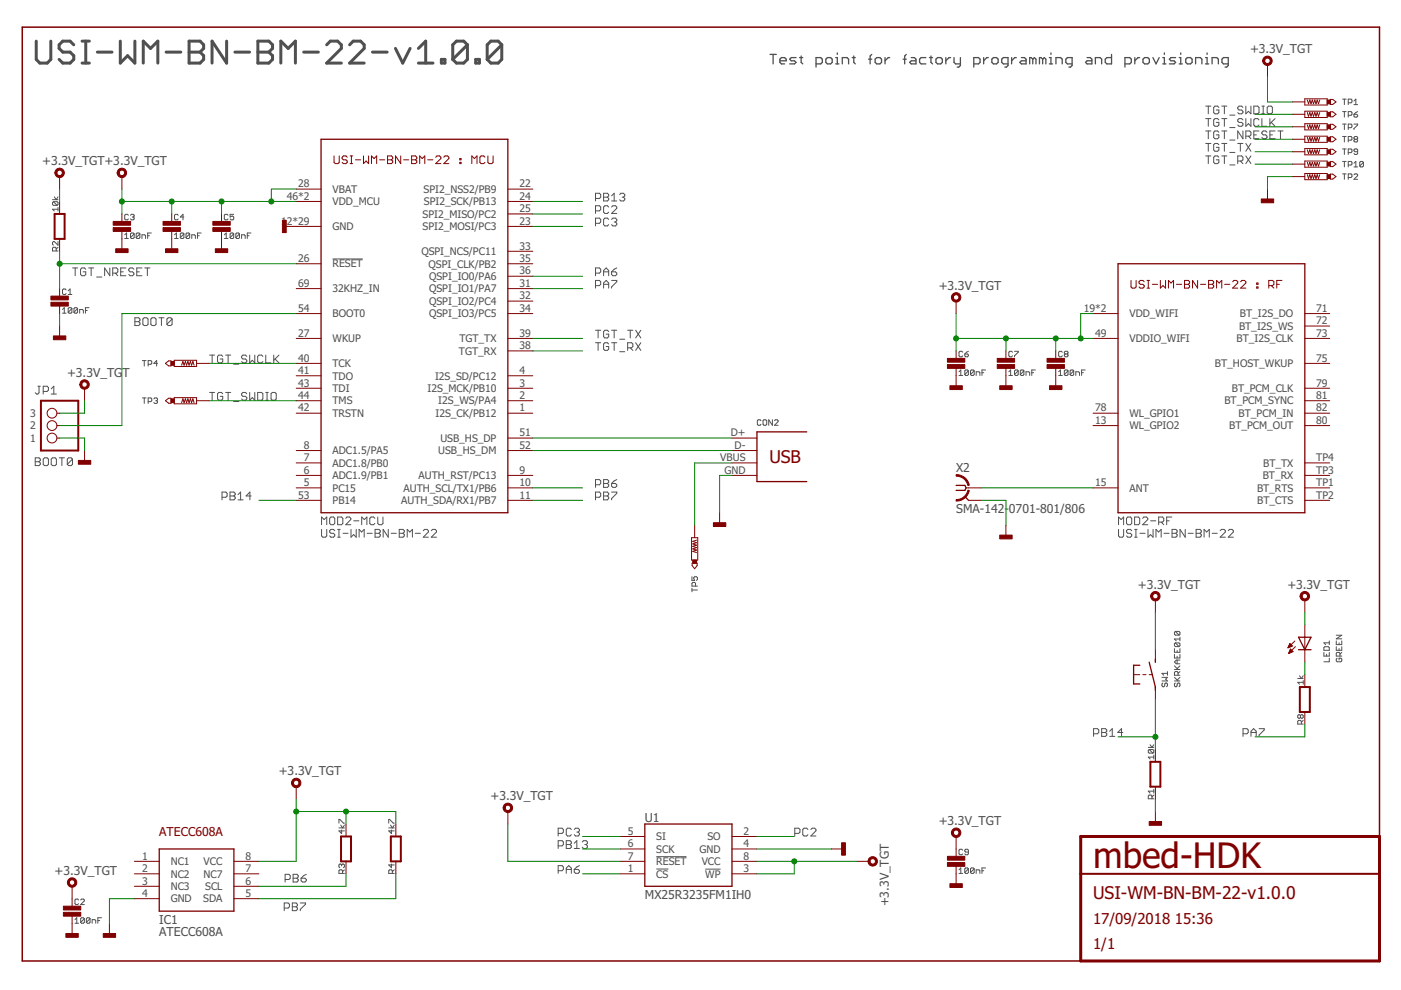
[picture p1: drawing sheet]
<svg xmlns="http://www.w3.org/2000/svg" width="297mm" height="210mm" viewBox="0 0 297 210" stroke-linecap="round" stroke-linejoin="round" font-family="sans-serif">
<g fill="none" stroke="#505050" stroke-width=".63">
<path d="M7.7 8.7v3.9l.7 .8h1.6l.8-.8v-3.9M15.6 9.5l-.7-.8h-1.6l-.8 .8v.8l.8 .7h1.6l.7 .8v.8l-.7 .8h-1.6l-.8-.8M17.4 13.4h1.5M17.4 8.7h1.5M18.2 8.7v4.7M20.6 11h3.1M25.5 8.7v4.7l1.6-1.6 1.5 1.6v-4.7M30.4 13.4v-4.7l1.5 1.6 1.6-1.6v4.7M35.2 11h3.1M40.1 8.7h2.3l.8 .8v.8l-.8 .7 .8 .8v.8l-.8 .8h-2.3zM40.1 11h2.3M48 8.7v4.7l-3-4.7v4.7"/>
<path d="M49.8 11h3.1M54.7 8.7h2.3l.8 .8v.8l-.8 .7 .8 .8v.8l-.8 .8h-2.3zM54.7 11h2.3M59.5 13.4v-4.7l1.6 1.6 1.5-1.6v4.7M64.4 11h3.1M69.3 9.5l.7-.8h1.6l.8 .8v.8l-3.1 3.1h3.1M74.1 9.5l.8-.8h1.6l.7 .8v.8l-3.1 3.1h3.1M79 11h3.1M83.8 10.3l1.6 3.1 1.6-3.1M88.7 13.4h3.1M88.7 10.3l1.6-1.6v4.7M93.6 12.6h.7v.8h-.7z"/>
<path d="M99.1 9.5v3.1l-.8 .8h-1.5l-.8-.8M99.1 9.5l-.8-.8h-1.5l-.8 .8v3.1M99.1 9.5l-3.1 3.1M100.9 12.6h.7v.8h-.7zM106.4 9.5v3.1l-.8 .8h-1.5l-.8-.8M106.4 9.5l-.8-.8h-1.5l-.8 .8v3.1M106.4 9.5l-3.1 3.1"/>
</g>
<g fill="none" stroke="#505050" stroke-width=".28">
<path d="M163.3 11.5h1.3M163.9 11.5v2M165.4 12.9h1.3v-.3l-.4-.4h-.6l-.3 .4v.6l.3 .3h.6M168.8 12.2h-1l-.4 .4 .4 .3h.6l.4 .3-.4 .3h-1M169.5 12.2h.7M169.9 11.9v1.3l.3 .3M173 13.5h1l.3-.3v-.6l-.3-.4h-1v2M175.1 12.6l.3-.4h.7l.3 .4v.6l-.3 .3h-.7l-.3-.3zM177.2 13.5h.7M177.2 12.2h.3v1.3M177.5 11.2v.3M178.6 13.5v-1.3h1l.3 .4v.9"/>
<path d="M180.7 12.2h.6M181 11.9v1.3l.3 .3M184.1 12.6h.7M184.8 11.5l-.3 .4v1.6M185.5 12.6l.4-.4h.7l.3 .4v.6l-.3 .3h-.7l-.4-.3zM187.6 12.2v1.3M188.6 12.2h-.3l-.7 .7M191.5 12.6h.7M192.2 11.5l-.4 .4v1.6M193.2 12.2h.7l.3 .4v.9h-1l-.3-.3 .3-.3h1M196.3 12.2h-1l-.3 .4v.6l.3 .3h1M197.1 12.2h.6"/>
<path d="M197.4 11.9v1.3l.3 .3M198.4 12.6l.4-.4h.7l.3 .4v.6l-.3 .3h-.7l-.4-.3zM200.5 12.2v1.3M201.5 12.2h-.3l-.7 .7M202.3 12.2v1l.3 .3h1M203.6 12.2v1.7l-.3 .3h-.4M206.5 13.5h1l.3-.3v-.6l-.3-.4h-1v2M208.6 12.2v1.3M209.5 12.2h-.3l-.6 .7M210.3 12.6l.3-.4h.7l.3 .4v.6l-.3 .3h-.7l-.3-.3zM213.7 13.5h-1l-.3-.3v-.6l.3-.4h1v1.7l-.3 .3h-.4M214.5 12.2v1.3"/>
<path d="M215.5 12.2h-.4l-.6 .7M216.6 12.2h.6l.4 .4v.9h-1l-.4-.3 .4-.3h1M219 12.6l-.4-.4h-.3v1.3M219 12.6v.9M219 12.6l.3-.4 .3 .4v.9M221.1 12.6l-.4-.4h-.3v1.3M221.1 12.6v.9M221.1 12.6l.3-.4 .3 .4v.9M222.5 13.5h.7M222.5 12.2h.3v1.3M222.8 11.2v.3M223.9 13.5v-1.3h1l.3 .4v.9"/>
<path d="M227.3 13.5h-1l-.3-.3v-.6l.3-.4h1v1.7l-.3 .3h-.4M230.5 12.2h.7l.3 .4v.9h-1l-.4-.3 .4-.3h1M232.2 13.5v-1.3h1.1l.3 .4v.9M235.7 11.5v2h-1l-.4-.3v-.6l.4-.4h1M238.5 13.5h1l.4-.3v-.6l-.4-.4h-1v2M240.6 12.2v1.3M241.6 12.2h-.3l-.7 .7M242.3 12.6l.4-.4h.7l.3 .4v.6l-.3 .3h-.7l-.4-.3zM244.4 12.2l.7 1.3 .7-1.3M246.5 13.5h.7M246.5 12.2h.4v1.3M246.9 11.2v.3"/>
<path d="M249.3 12.2h-1l-.4 .4 .4 .3h.6l.4 .3-.4 .3h-1M250 13.5h.7M250 12.2h.3v1.3M250.3 11.2v.3M251.4 12.6l.3-.4h.7l.4 .4v.6l-.4 .3h-.7l-.3-.3zM253.5 13.5v-1.3h1l.3 .4v.9M255.6 13.5h.7M255.6 12.2h.3v1.3M255.9 11.2v.3M257 13.5v-1.3h1l.3 .4v.9M260.4 13.5h-1l-.3-.3v-.6l.3-.4h1v1.7l-.3 .3h-.4"/>
</g>
<g fill="none" stroke="#505050" stroke-width=".21">
<path d="M255.6 27.8h1.1M255.6 22.5h1.1M255.6 25.1h1.1M255.6 30.4h1.1M255.6 33.1h1.1M256.2 22.5v1.6M256.2 25.1v1.7M256.2 27.8v1.6M256.2 30.4v1.7M256.2 33.1v1.6M258.4 28l-.3-.2h-.5l-.3 .2v1.1l.3 .3h.5l.3-.3v-.5h-.5M258.4 22.8l-.3-.3h-.5l-.3 .3v1.1l.3 .2h.5l.3-.2v-.6h-.5"/>
<path d="M258.4 25.4l-.3-.3h-.5l-.3 .3v1.1l.3 .3h.5l.3-.3v-.5h-.5M258.4 30.7l-.3-.3h-.5l-.3 .3v1.1l.3 .3h.5l.3-.3v-.6h-.5M258.4 33.3l-.3-.2h-.5l-.3 .2v1.1l.3 .3h.5l.3-.3v-.5h-.5M259 27.8h1.1M259 22.5h1.1M259 25.1h1.1M259 30.4h1.1M259 33.1h1.1M259.6 22.5v1.6M259.6 25.1v1.7M259.6 27.8v1.6M259.6 30.4v1.7"/>
<path d="M259.6 33.1v1.6M260.7 35h1.1M260.7 29.7h1.1M260.7 24.4h1.1M260.7 27.1h1.1M260.7 32.3h1.1M262.4 34.1h.8l.3-.2v-.6l-.3-.2h-.8v1.6M262.4 30.4h1.1M263 30.4v1.7M263 34.1l.5 .6M263.5 22.8l-.3-.3h-.5l-.3 .3v.3l.3 .2h.5l.3 .3v.3l-.3 .2h-.5l-.3-.2M263.5 25.4l-.3-.3h-.5l-.3 .3v.3l.3 .3h.5l.3 .2v.3l-.3 .3h-.5l-.3-.3"/>
<path d="M263.5 27.8v1.6l-1.1-1.6v1.6M264.1 28.9h.9l.2-.3v-.6l-.2-.2h-.9v1.6M264.1 22.5v1.6l.6-.5 .5 .5v-1.6M264.1 25.1v1.7l.6-.6 .5 .6v-1.7M264.1 30.4l1.1 1.7M264.1 33.1l1.1 1.6M264.7 28.9l.5 .5M265.2 30.4l-1.1 1.7M265.2 33.1l-1.1 1.6M265.8 28.6h.6M265.8 22.5h.9l.2 .3v1.1l-.2 .2h-.9zM266.9 27.8h-1.1v1.6h1.1"/>
<path d="M266.9 25.4l-.2-.3h-.6l-.3 .3v1.1l.3 .3h.6l.2-.3M267.5 25.1v1.7h1.1M267.5 22.5h.6M267.5 24.1h.6M267.8 22.5v1.6M268.6 28l-.2-.2h-.6l-.3 .2v.3l.3 .3h.6l.2 .3v.2l-.2 .3h-.6l-.3-.3M268.9 22.5h.6l.3 .3v1.1l-.3 .2h-.6l-.2-.2v-1.1zM269.2 28.6h.6M269.2 25.1v1.7M269.5 26l.8 .8M270.3 27.8h-1.1v1.6h1.1M270.3 25.1l-1.1 1.1"/>
<path d="M270.9 27.8h1.1M271.5 27.8v1.6M284.6 21h.8M284.6 36.9h.8M284.6 23.7h.8M284.6 26.3h.8M284.6 28.9h.8M284.6 31.6h.8M284.6 34.2h.8M285 21v1.2M285 23.7v1.1M285 26.3v1.2"/>
<path d="M285 28.9v1.2M285 31.6v1.1M285 34.2v1.2M285 36.9v1.1M285.9 21.8h.5l.2-.2v-.4l-.2-.2h-.5v1.2M285.9 24.4h.5l.2-.2v-.3l-.2-.2h-.5v1.1M285.9 27.1h.5l.2-.2v-.4l-.2-.2h-.5v1.2M285.9 29.7h.5l.2-.2v-.4l-.2-.2h-.5v1.2M285.9 32.4h.5l.2-.2v-.4l-.2-.2h-.5v1.1M285.9 35h.5l.2-.2v-.4l-.2-.2h-.5v1.2M285.9 37.6h.5l.2-.2v-.3l-.2-.2h-.5v1.1M287.1 21.4l.4-.4v1.2"/>
<path d="M287.1 34.6l.4-.4v1.2M287.1 22.2h.7M287.1 37.1l.2-.2h.4l.1 .2v.2l-.7 .7h.7M287.1 24.2h.6l.1 .4-.1 .2h-.4l-.2-.2zM287.1 26.3h.7v.2l-.7 .8v.2M287.1 35.4h.7M287.3 29.5l-.2-.2 .2-.4h.4l.1 .2-.1 .4M287.3 29.5l-.2 .2 .2 .4h.4l.1-.2-.1-.4M287.3 29.5h.4M287.8 32.2h-.5l-.2-.2 .2-.4h.4l.1 .2v.8l-.1 .1h-.4l-.2-.1M287.8 23.7l-.7 .5M289.1 34.4v.8l-.2 .2h-.4l-.2-.2"/>
<path d="M289.1 34.4l-.2-.2h-.4l-.2 .2v.8M289.1 34.4l-.8 .8M11.1 42.3h1.2M11.3 42.8h.8l.2 .2v.3l-.2 .2M11.3 42.8l-.2 .2v.3l.2 .2h.8M11.3 42.8l.8 .7M11.5 41.7l.4 .6 .4-.6M11.9 53.2v-.6l-.2-.2h-.4l-.2 .2v.6h1.2M12.3 44.4h-1.2l.4 .3M12.3 44v.7M12.3 51.2v.8l-.8-.8-.4 .2v.4l.2 .2M12.3 52.4l-.4 .4"/>
<path d="M15.4 56.8h1.1M15.9 56.8v1.7M18.2 57.1l-.3-.3h-.5l-.3 .3v1.1l.3 .3h.5l.3-.3v-.6h-.6M18.8 56.8h1.1M19.3 56.8v1.7M20.5 58.7h1.1M23.3 56.8v1.7l-1.1-1.7v1.7M23.9 57.9h.8l.3-.3v-.5l-.3-.3h-.8v1.7M24.4 57.9l.6 .6M25.6 57.6h.5M26.4 50.6h.8M26.4 49.8l.4-.4v1.2"/>
<path d="M26.7 56.8h-1.1v1.7h1.1M27.2 45.6l-.2-.2h-.4l-.2 .2v.8l.2 .2h.4l.2-.2M27.7 45.6l.2-.2h.3l.2 .2-.2 .4M28 46h.2M28.2 46l.2 .2-.2 .4h-.3l-.2-.2M28.4 57.1l-.3-.3h-.5l-.3 .3v.3l.3 .2h.5l.3 .3v.3l-.3 .3h-.5l-.3-.3M28.4 49.6v.8l-.2 .2h-.3l-.2-.2M28.4 49.6l-.2-.2h-.3l-.2 .2v.8M28.4 49.6l-.7 .8M29 57.6h.5M29.7 49.6v.8l-.2 .2h-.4l-.2-.2M29.7 49.6l-.2-.2h-.4l-.2 .2v.8"/>
<path d="M29.7 49.6l-.8 .8M30.1 50.6v-.8h.6l.2 .2v.6M30.1 56.8h-1.1v1.7h1.1M30.7 56.8h1.1M31.2 56.8v1.7M31.3 50h.4M32.1 49.4h-.8v1.2M37 50.6h.8M37 49.8l.4-.4v1.2M37.8 45.6l-.2-.2h-.4l-.2 .2v.8l.2 .2h.4l.2-.2M39 49.6v.8l-.2 .2h-.4l-.2-.2M39 49.6l-.2-.2h-.4l-.2 .2v.8"/>
<path d="M39 49.6l-.8 .8M39 46h-.8l.6-.6v1.2M40.2 49.6v.8l-.2 .2h-.4l-.2-.2M40.2 49.6l-.2-.2h-.4l-.2 .2v.8M40.2 49.6l-.8 .8M40.7 50.6v-.8h.5l.2 .2v.6M41.9 50h.3M42.7 49.4h-.8v1.2M47.6 49.8l.4-.4v1.2M47.6 50.6h.7M48.3 45.6l-.1-.2h-.4l-.2 .2v.8l.2 .2h.4l.1-.2M49.6 49.6v.8l-.2 .2h-.4l-.2-.2"/>
<path d="M49.6 45.4h-.8v.6l.4-.2 .4 .2v.4l-.2 .2h-.4l-.2-.2M49.6 49.6l-.2-.2h-.4l-.2 .2v.8M49.6 49.6l-.8 .8M50.8 49.6v.8l-.2 .2h-.4l-.2-.2M50.8 49.6l-.2-.2h-.4l-.2 .2v.8M50.8 49.6l-.8 .8M51.2 50.6v-.8h.6l.2 .2v.6M52.4 50h.4M53.2 49.4h-.8v1.2M70.5 54.9h6.4M126.3 57.9h.8l.3-.3v-.5l-.3-.3h-.8v1.7M126.3 42.1h.8l.3-.3v-.5l-.3-.3h-.8v1.6"/>
<path d="M126.3 44.7h.8l.3-.3v-.5l-.3-.3h-.8v1.7M126.3 47.3h.8l.3-.2v-.6l-.3-.3h-.8v1.7M128 57.6h1.1M128 41h.8l.3 .3v.2l-.3 .3 .3 .3v.3l-.3 .2h-.8zM128 58.5v-1.1l.5-.6 .6 .6v1.1M128 41.8h.8M129.1 43.9l-.3-.3h-.6l-.2 .3v1.1l.2 .3h.6l.3-.3M129.1 46.5l-.3-.3h-.6l-.2 .3v1.1l.2 .3h.6l.3-.3M129.7 57.6h.8l.3 .3v.3l-.3 .3h-.6l-.2-.3zM129.7 46.5l.2-.3h.6l.3 .3v.3l-.3 .3M129.7 43.9l.2-.3h.6l.3 .3v.3l-1.1 1.1h1.1M129.7 59.5h1.1v.2l-1.1 1.1v.3"/>
<path d="M129.7 42.6h1.1M129.7 41.5l.5-.5v1.6M130.2 47.1h.3M130.5 47.1l.3 .2v.3l-.3 .3h-.6l-.2-.3M130.8 56.8l-.6 .3-.5 .5M131.4 41.3l.2-.3h.6l.3 .3v.2l-.3 .3M131.9 41.8h.3M132.2 41.8l.3 .3v.3l-.3 .2h-.6l-.2-.2M13.3 65.6l.3-.4v1.2M13.3 66.4h.7M14 61.5l-.2-.2h-.4l-.1 .2v.8l.1 .1h.4l.2-.1M14.5 62.4h.7"/>
<path d="M14.5 61.7l.4-.4v1.1M15.2 65.4v.8l-.2 .2h-.4l-.1-.2M15.2 65.4l-.2-.2h-.4l-.1 .2v.8M15.2 65.4l-.7 .8M16.4 65.4v.8l-.1 .2h-.4l-.2-.2M16.4 65.4l-.1-.2h-.4l-.2 .2v.8M16.4 65.4l-.7 .8M16.9 66.4v-.8h.6l.2 .2v.6M18.1 65.8h.4M18.9 65.2h-.8v1.2M28.6 67.4h.8l.3 .2v.3l-.3 .3 .3 .3v.2l-.3 .3h-.8zM28.6 68.2h.8"/>
<path d="M30.2 76.5h.8M30.3 67.6l.3-.2h.5l.3 .2v1.1l-.3 .3h-.5l-.3-.3zM30.6 76.5v1.1M31.4 77.2h.6l.2-.2v-.4l-.2-.1h-.6v1.1M32 67.6l.3-.2h.5l.3 .2v1.1l-.3 .3h-.5l-.3-.3zM33.4 77h-.8l.6-.5v1.1M33.7 67.4h1.1M34.2 67.4v1.6M36.5 67.6l-.3-.2h-.5l-.3 .2v1.1M36.5 67.6v1.1l-.3 .3h-.5l-.3-.3M36.5 67.6l-1.1 1.1M44.4 75.3h1.1"/>
<path d="M45 75.3v1.6M47.2 75.6l-.3-.3h-.5l-.3 .3v1.1l.3 .2h.5l.3-.2v-.6h-.5M47.8 75.3h1.1M48.4 75.3v1.6M49.5 77.2h1.1M52.3 75.6l-.3-.3h-.5l-.3 .3v.2l.3 .3h.5l.3 .3v.3l-.3 .2h-.5l-.3-.2M52.9 75.3v1.6l.6-.5 .5 .5v-1.6M55.7 75.6l-.2-.3h-.6l-.3 .3v1.1l.3 .2h.6l.2-.2M56.3 75.3v1.6h1.1M58 75.3v1.6M58.3 76.1l.8 .8M59.1 75.3l-1.1 1.1"/>
<path d="M126.3 60.6h.8l.3-.3v-.6l-.3-.2h-.8v1.6M126.3 70h1.1M126.3 72.7h1.1M126.8 70v1.6M126.8 72.7v1.6M128 61.1v-1.1l.5-.5 .6 .5v1.1M128 60.3h1.1M129.1 70.3l-.3-.3h-.6l-.2 .3v1.1l.2 .2h.6l.3-.2v-.6h-.6M129.1 72.9l-.3-.2h-.6l-.2 .2v1.1l.2 .3h.6l.3-.3v-.5h-.6M129.7 70h1.1M129.7 72.7h1.1M130.2 70v1.6"/>
<path d="M130.2 72.7v1.6M131.4 71.9h1.1M131.4 74.6h1.1M133.1 70h1.1M133.1 73.7h.8l.3-.2v-.6l-.3-.2h-.8v1.6M133.6 70v1.6M133.6 73.7l.6 .6M134.8 70l1.1 1.6M134.8 72.7l1.1 1.6M135.9 70l-1.1 1.6M135.9 72.7l-1.1 1.6M203.3 78.8l.4-.4v1.2"/>
<path d="M203.3 79.6h.8M204.1 74.7l-.2-.2h-.4l-.2 .2v.7l.2 .2h.4l.2-.2M204.6 75.1h.5l.2 .3-.2 .2h-.4l-.1-.2zM205.3 78.6l-.2-.2h-.4l-.1 .2v.8M205.3 78.6v.8l-.2 .2h-.4l-.1-.2M205.3 78.6l-.7 .8M205.3 74.5l-.7 .6M206.5 78.6l-.2-.2h-.3l-.2 .2v.8M206.5 78.6v.8l-.2 .2h-.3l-.2-.2M206.5 78.6l-.7 .8M207 79.6v-.8h.6l.2 .2v.6M208.2 79h.4"/>
<path d="M209 78.4h-.8v1.2M213.9 79.6h.8M213.9 78.8l.4-.4v1.2M214.7 74.7l-.2-.2h-.4l-.2 .2v.7l.2 .2h.4l.2-.2M215.1 74.5h.8v.2l-.8 .7v.2M215.9 78.6v.8l-.2 .2h-.4l-.2-.2M215.9 78.6l-.2-.2h-.4l-.2 .2v.8M215.9 78.6l-.8 .8M217.1 78.6v.8l-.2 .2h-.4l-.2-.2M217.1 78.6l-.2-.2h-.4l-.2 .2v.8M217.1 78.6l-.8 .8M217.5 79.6v-.8h.6l.2 .2v.6"/>
<path d="M218.8 79h.3M219.5 78.4h-.7v1.2M224.5 78.8l.3-.4v1.2M224.5 79.6h.7M225.2 74.7l-.2-.2h-.4l-.1 .2v.7l.1 .2h.4l.2-.2M225.8 75.1l-.1-.2 .1-.4h.5l.1 .2-.1 .4M225.8 75.1l-.1 .1 .1 .4h.5l.1-.2-.1-.3M225.8 75.1h.5M226.4 78.6v.8l-.1 .2h-.5l-.1-.2M226.4 78.6l-.1-.2h-.5l-.1 .2v.8M226.4 78.6l-.7 .8M227.6 78.6v.8l-.1 .2h-.4l-.2-.2"/>
<path d="M227.6 78.6l-.1-.2h-.4l-.2 .2v.8M227.6 78.6l-.7 .8M228.1 79.6v-.8h.6l.2 .2v.6M229.3 79h.4M230.1 78.4h-.8v1.2M7.5 97.1h.8l.3 .2v.3l-.3 .3 .3 .3v.2l-.3 .3h-.8zM7.5 97.9h.8M8 81.9h.6M8.3 81.9v1.4l-.3 .2h-.3l-.2-.2M9.2 83h.8l.3-.3v-.5l-.3-.3h-.8v1.6M9.4 97.1h.6l.3 .2v1.1l-.3 .3h-.6l-.2-.3v-1.1zM10.9 83.5h1.1"/>
<path d="M10.9 82.4l.5-.5v1.6M11.1 97.1h.6l.3 .2v1.1l-.3 .3h-.6l-.2-.3v-1.1zM12.6 97.1h1.1M13.1 97.1v1.6M15.4 97.3l-.3-.2h-.6l-.2 .2v1.1M15.4 97.3v1.1l-.3 .3h-.6l-.2-.3M15.4 97.3l-1.1 1.1M30.2 84.4h.8M30.6 84.4v1.1M31.4 85.2h.6l.2-.2v-.4l-.2-.2h-.6v1.1M32.6 84.6l.2-.2h.4l.2 .2-.2 .4M33 85h.2"/>
<path d="M33.2 85l.2 .2-.2 .3h-.4l-.2-.2M44.4 83.2h1.1M45 83.2v1.7M47.2 83.5l-.3-.3h-.5l-.3 .3v1.1l.3 .3h.5l.3-.3v-.6h-.5M47.8 83.2h1.1M48.4 83.2v1.7M49.5 85.1h1.1M52.3 83.5l-.3-.3h-.5l-.3 .3v.3l.3 .2h.5l.3 .3v.3l-.3 .3h-.5l-.3-.3M52.9 83.2v1.7l.6-.6 .5 .6v-1.7M54.6 83.2h.9l.2 .3v1.1l-.2 .3h-.9zM56.3 83.2h.6M56.3 84.9h.6"/>
<path d="M56.6 83.2v1.7M57.7 83.2h.6l.3 .3v1.1l-.3 .3h-.6l-.2-.3v-1.1zM161.3 89.2l-.2-.2h-.3l-.2 .2v.8l.2 .2h.3l.2-.2M162 89h.3l.3 .2v.8l-.3 .2h-.3l-.2-.2v-.8zM163.8 89v1.2l-.8-1.2v1.2M164.2 89.2l.2-.2h.4l.2 .2v.2l-.8 .8h.8M47.1 105.4h.8l.3-.2v-.6l-.3-.3h-.8v1.7M48.8 104.3h.8l.3 .3v.3l-.3 .3 .3 .2v.3l-.3 .3h-.8zM48.8 105.2h.8M50.5 106h1.1M50.5 104.9l.5-.6v1.7M53.3 105.2h-1.1l.8-.9v1.7"/>
<path d="M68.2 111.3v-1.7l.5 .6 .6-.6v1.7M68.2 112.2v1.4l.3 .3h.5l.3-.3v-1.4M70.2 109.6h.5l.3 .3v1.1l-.3 .3h-.5l-.3-.3v-1.1zM71 112.5l-.3-.3h-.5l-.3 .3v.3l.3 .3h.5l.3 .2v.3l-.3 .3h-.5l-.3-.3M71.6 113.9h.5M71.6 112.2h.5M71.6 109.6h.8l.3 .3v1.1l-.3 .3h-.8zM71.9 112.2v1.7M72.7 113.1h1.1M73.3 109.9l.3-.3h.5l.3 .3v.3l-1.1 1.1h1.1M74.4 112.2v1.7l.6-.6 .5 .6v-1.7M75 110.4h1.1"/>
<path d="M76.1 113.9v-1.7l.6 .6 .5-.6v1.7M76.7 111.3v-1.7l.5 .6 .6-.6v1.7M77.8 113.1h1.1M79.5 109.9l-.3-.3h-.5l-.3 .3v1.1l.3 .3h.5l.3-.3M79.5 112.2h.8l.3 .3v.3l-.3 .3 .3 .2v.3l-.3 .3h-.8zM79.5 113.1h.8M80.1 109.6v1.4l.3 .3h.5l.3-.3v-1.4M82.3 112.2v1.7l-1.1-1.7v1.7M82.9 113.1h1.1M84.6 112.2h.8l.3 .3v.3l-.3 .3 .3 .2v.3l-.3 .3h-.8zM84.6 113.1h.8M86.3 113.9v-1.7l.6 .6 .5-.6v1.7"/>
<path d="M88 113.1h1.1M89.7 112.5l.3-.3h.6l.2 .3v.3l-1.1 1.1h1.1M91.4 112.5l.3-.3h.6l.2 .3v.3l-1.1 1.1h1.1M126.3 102.8h.8l.3-.3v-.5l-.3-.3h-.8v1.6M126.3 105.4h.8l.3-.2v-.6l-.3-.3h-.8v1.7M128 104.3h.8l.3 .3v.3l-.3 .3 .3 .2v.3l-.3 .3h-.8zM128 101.7h.8l.3 .3v.2l-.3 .3 .3 .3v.3l-.3 .2h-.8zM128 102.5h.8M128 105.2h.8M129.7 102.5h.8l.3 .3v.3l-.3 .2h-.6l-.2-.2zM129.7 104.3h1.1v.3l-1.1 1.1v.3M130.8 101.7l-.6 .3-.5 .5"/>
<path d="M237.2 112.2v1.4l.2 .3h.6l.2-.3v-1.4M237.2 111.3v-1.7l.5 .6 .5-.6v1.7M239.1 109.6h.6l.2 .3v1.1l-.2 .3h-.6l-.3-.3v-1.1zM239.9 112.5l-.2-.3h-.6l-.3 .3v.3l.3 .3h.6l.2 .2v.3l-.2 .3h-.6l-.3-.3M240.6 113.9h.5M240.6 112.2h.5M240.6 109.6h.8l.2 .3v1.1l-.2 .3h-.8zM240.8 112.2v1.7M241.7 113.1h1.1M242.3 109.9l.2-.3h.6l.3 .3v.3l-1.1 1.1h1.1M243.4 112.2v1.7l.5-.6 .6 .6v-1.7M243.9 110.4h1.1"/>
<path d="M245.1 113.9v-1.7l.5 .6 .6-.6v1.7M245.7 110.7h.8l.2-.3v-.5l-.2-.3h-.8v1.7M246.2 110.7l.5 .6M246.8 113.1h1.1M247.4 110.4h.5M248.5 109.6h-1.1v1.7M248.5 112.2h.8l.3 .3v.3l-.3 .3 .3 .2v.3l-.3 .3h-.8zM248.5 113.1h.8M251.3 112.2v1.7l-1.1-1.7v1.7M251.9 113.1h1.1M253.6 112.2h.8l.3 .3v.3l-.3 .3 .3 .2v.3l-.3 .3h-.8zM253.6 113.1h.8"/>
<path d="M255.3 113.9v-1.7l.5 .6 .6-.6v1.7M257 113.1h1.1M258.7 112.5l.3-.3h.5l.3 .3v.3l-1.1 1.1h1.1M260.4 112.5l.3-.3h.5l.3 .3v.3l-1.1 1.1h1.1M146.7 125.1h1.2M146.7 122.3v.8h.6l-.2-.4 .2-.4h.4l.2 .2v.4l-.2 .2M146.7 124.7v.8M147.5 124.3v-.6l-.2-.2h-.4l-.2 .2v.6h1.2M249 137.5v.8h1.2v-.8M249 138.7v.8h1.2v-.8M249.2 133.9h.8l.2 .2v.4l-.2 .2M249.2 136.3h.8l.2 .2v.4l-.2 .2"/>
<path d="M249.2 133.9l-.2 .2v.4l.2 .2h.8M249.2 136.3l-.2 .2v.4l.2 .2h.8M249.2 136.3l.8 .8M249.2 133.9l.8 .8M249.6 137.9v.4M249.6 139.1v.4M249.6 140v.7M250.2 135.1v.8M250.2 140h-.8l-.4 .4 .4 .3h.8M250.2 135.5h-1.2l.4 .4M280.7 138.3v.8h1.1v-.8M280.7 137.3l.2-.2h.7l.2 .2v.6h-1.1z"/>
<path d="M281.3 138.7v.4M281.8 139.6v.7h-1.1M281.8 135.9v.8M281.8 136.3h-1.1l.4 .4M283.3 135.9v.8h1.2v-.8M283.3 137.1v.8h1.2v-.8M283.3 134.7h1.2l-1.2 .7h1.2M283.5 139.6l-.2 .1v.4l.2 .2h.8l.2-.2v-.4l-.2-.1h-.4v.3M283.9 136.3v.4M283.9 137.5v.4M284.1 139.1v-.6l-.2-.2h-.4l-.2 .2v.6h1.2M284.5 138.3l-.4 .4"/>
<path d="M231.9 155.6h.8l.3-.3v-.5l-.3-.3h-.8v1.6M233.6 154.5h.8l.3 .3v.2l-.3 .3 .3 .3v.3l-.3 .2h-.8zM233.6 155.3h.8M235.3 155l.5-.5v1.6M235.3 156.1h1.1M238.1 155.3h-1.1l.8-.8v1.6M243.5 158.5h1.1M243.6 158.9h.8l.2 .2v.4l-.2 .2M243.6 158.9l-.1 .2v.4l.1 .2h.8M243.6 158.9l.8 .8M243.8 157.9l.4 .6 .4-.6M246.4 143.6h1.1l-.4 .4 .4 .4h-1.1"/>
<path d="M246.5 144.8l-.1 .2v.4l.1 .2 .5-.2v-.4l.1-.2 .4 .2v.4l-.2 .2M247.5 142.4v.8M247.5 142.8h-1.1l.3 .4M249 144.4h1.2M249 143.6l.8 .8M249 141.9h1.2M249 141.2l.8 .7M249.2 144.8l-.2 .2v.4l.2 .2 .4-.2v-.4l.2-.2 .4 .2v.4l-.2 .2M249.8 143.2v-.6l-.2-.2h-.4l-.2 .2v.6h1.2M250.2 143.6l-.6 .6M250.2 142.4l-.4 .4M250.2 141.2l-.6 .6"/>
<path d="M263.5 155.6h.9l.2-.3v-.5l-.2-.3h-.9v1.6M265.2 156.1v-1.1l.6-.5 .5 .5v1.1M265.2 155.3h1.1M267 154.5h1v.3l-1 1.1v.2M275.1 143.8h1.2M275.5 143.3l.4 .5 .4-.5M275.7 151.7l.2-.2 .4 .2v.4l-.2 .2-.4-.2M275.7 151.7l-.2-.2-.4 .2v.4l.2 .2 .4-.2M275.7 151.7v.4M275.9 153.5v-.6l-.2-.2h-.4l-.2 .2v.6h1.2M276.3 144.7h-1.2l.4 .4M276.3 144.3v.8"/>
<path d="M276.3 152.7l-.4 .4M71.9 174.5v-.8h.2l.7 .8h.2M71.9 175.5h1.1M72.2 174.9l.4 .6 .4-.6M72.4 176v.7l-.5-.5h1.1M82.4 175.5h1.2M82.4 174.5v-.8h.2l.8 .8h.2M82.8 174.9l.4 .6 .4-.6M83 176v.7l-.6-.5h1.2M118.3 176.7h.9l.2-.3v-.5l-.2-.3h-.9v1.6M118.3 179.3h.9l.2-.2v-.6l-.2-.3h-.9v1.7M120.1 178.2h.8l.2 .3v.3l-.2 .3 .2 .2v.3l-.2 .3h-.8z"/>
<path d="M120.1 179.1h.8M121.1 175.9l-.2-.3h-.6l-.2 .3v1.1l.2 .2h.6l.2-.2M121.8 175.9l.2-.3h.6l.3 .3v.2l-.3 .3M121.8 179.9h1.1M121.8 178.8l.5-.6v1.7M122.3 176.4h.3M122.6 176.4l.3 .3v.3l-.3 .2h-.6l-.2-.2M123.4 178.5l.3-.3h.6l.2 .3v.3l-.2 .3M124 179.1h.3M124.3 179.1l.2 .2v.3l-.2 .3h-.6l-.3-.3M168.5 176.7h.8l.3-.3v-.5l-.3-.3h-.8v1.6M171.3 175.9l-.3-.3h-.5l-.3 .3v1.1l.3 .2h.5l.3-.2"/>
<path d="M171.9 175.9l.3-.3h.5l.3 .3v.2l-1.1 1.1h1.1M244.2 169.4v-.6l-.2-.2h-.4l-.1 .2v.6h1.1M244.6 160.5h-1.1l.3 .4M244.6 160.1v.8M244.6 167.4v.7M244.6 168.6l-.4 .4M244.6 167.7h-1.1l.3 .4M15.9 195l.4-.4v1.1M15.9 195.7h.8M16.7 190.8l-.2-.2h-.4l-.2 .2v.8l.2 .2h.4l.2-.2M17.1 190.8l.2-.2h.4l.2 .2v.2l-.8 .8h.8M17.9 194.8v.8l-.2 .1h-.4l-.2-.1"/>
<path d="M17.9 194.8l-.2-.2h-.4l-.2 .2v.8M17.9 194.8l-.8 .8M19.1 194.8v.8l-.2 .1h-.4l-.2-.1M19.1 194.8l-.2-.2h-.4l-.2 .2v.8M19.1 194.8l-.8 .8M19.5 195.7v-.7h.6l.2 .2v.5M20.7 195.2h.4M21.5 194.6h-.8v1.1M60.3 192.5h.8l.3-.2v-.6l-.3-.2h-.8v1.6M60.5 186.5h.8l.2-.3v-.5l-.2-.3h-.8v1.6M62 191.5h.8l.3 .2v.3l-.3 .3 .3 .2v.3l-.3 .3h-.8zM62 192.3h.8"/>
<path d="M62.1 185.4h.9l.2 .3v.2l-.2 .3 .2 .3v.2l-.2 .3h-.9zM62.1 186.2h.9M63.7 191.5h1.1v.2l-1.1 1.1v.3M63.8 186.2h.9l.2 .3v.2l-.2 .3h-.6l-.3-.3zM64.9 185.4l-.5 .3-.6 .5M72.4 183.4l-.2-.2-.3 .2v.4l.2 .2M72.4 183.4v.2M72.4 183.4l.2-.2 .4 .2v.4l-.2 .2M72.6 185.2v-.6l-.2-.2h-.3l-.2 .2v.6h1.1M73 184.4l-.4 .4M83 183.2v.8l-.6-.6h1.2M83.2 185.2v-.6l-.2-.2h-.4l-.2 .2v.6h1.2"/>
<path d="M83.6 184.4l-.4 .4M118.3 184.6h.9l.2-.3v-.5l-.2-.3h-.9v1.7M120.1 185.2v-1.1l.5-.6 .5 .6v1.1M120.1 184.3h1M121.8 184.3h.8l.3 .3v.3l-.3 .3h-.6l-.2-.3zM122.9 183.5l-1.1 .8M139.1 181.6h6.4M139.1 184.3h2.6M149.5 184.3h3.3M203.3 184.4l.4-.4v1.2M203.3 185.2h.8M204.1 180.3l-.2-.2h-.4l-.2 .2v.7l.2 .2h.4l.2-.2"/>
<path d="M205.3 184.2v.8l-.2 .2h-.4l-.1-.2M205.3 180.7h-.6l-.1-.2 .1-.4h.4l.2 .2v.7l-.2 .2h-.4l-.1-.2M205.3 184.2l-.2-.2h-.4l-.1 .2v.8M205.3 184.2l-.7 .8M206.5 184.2v.8l-.2 .2h-.3l-.2-.2M206.5 184.2l-.2-.2h-.3l-.2 .2v.8M206.5 184.2l-.7 .8M207 185.2v-.8h.6l.2 .2v.6M208.2 184.6h.4M209 184h-.8v1.2"/>
</g>
<path d="M292.5 177.4v-171.6h-287.8v198h224.4" fill="none" stroke="#800000" stroke-width=".32"/>
<path d="M229.1 177.4h63.4v26.4h-63.4z" fill="none" stroke="#800000" stroke-width=".63"/>
<path d="M11.6 45.4h2.1v5.3h-2.1zM8.7 85h7.9v10.5h-7.9zM275.6 145.7h2.1v5.3h-2.1zM72.3 177.4h2.1v5.2h-2.1zM82.9 177.4h2.1v5.2h-2.1zM243.9 161.5h2.1v5.3h-2.1zM229.1 185.3h63.4" fill="none" stroke="#800000" stroke-width=".42"/>
<g fill="none" stroke="#800000" stroke-width=".21">
<path d="M268.7 13.7v2.6M12.6 37.4v2.7M25.8 37.4v2.7M70.8 33.1v1.3l.3 .3h.5l.3-.3v-1.3M73.6 33.3l-.3-.2h-.5l-.3 .2v.3l.3 .3h.5l.3 .2v.3l-.3 .3h-.5l-.3-.3M74.2 34.7h.6M74.2 33.1h.6M74.5 33.1v1.6M75.4 33.9h1.1M77.1 33.1v1.6l.5-.6 .5 .6v-1.6M78.8 34.7v-1.6l.5 .5 .6-.5v1.6M80.5 33.9h1.1"/>
<path d="M82.2 33.1h.8l.3 .2v.3l-.3 .3 .3 .2v.3l-.3 .3h-.8zM82.2 33.9h.8M85 33.1v1.6l-1.1-1.6v1.6M85.6 33.9h1.1M87.3 33.1h.8l.3 .2v.3l-.3 .3 .3 .2v.3l-.3 .3h-.8zM87.3 33.9h.8M89 34.7v-1.6l.5 .5 .6-.5v1.6M90.7 33.9h1.1M92.4 33.3l.2-.2h.6l.3 .2v.3l-1.1 1.1h1.1M94.1 33.3l.3-.2h.5l.3 .2v.3l-1.1 1.1h1.1M97.5 34.4h.2v.3h-.2zM97.5 33.6h.2v.3h-.2z"/>
<path d="M100 34.7v-1.6l.6 .5 .5-.5v1.6M102.8 33.3l-.2-.2h-.6l-.3 .2v1.1l.3 .3h.6l.2-.3M103.4 33.1v1.3l.3 .3h.6l.2-.3v-1.3M274 21.6h2.6M274 37.4h2.6M274 24.2h2.6M274 26.9h2.6M274 29.5h2.6M274 32.2h2.6M274 34.8h2.6M276.6 21h4.8v1.3h-4.8zM276.6 23.6h4.8v1.3h-4.8z"/>
<path d="M276.6 26.2h4.8v1.3h-4.8zM276.6 28.9h4.8v1.3h-4.8zM276.6 31.5h4.8v1.3h-4.8zM276.6 34.1h4.8v1.4h-4.8zM276.6 36.8h4.8v1.3h-4.8zM277.2 21.2l.2 .8 .3-.8 .3 .8 .2-.8 .3 .8 .3-.8 .2 .8 .3-.8 .2 .8 .3-.8M277.2 37l.2 .8 .3-.8 .3 .8 .2-.8 .3 .8 .3-.8 .2 .8 .3-.8 .2 .8 .3-.8M277.2 23.9l.2 .7 .3-.7 .3 .7 .2-.7 .3 .7 .3-.7 .2 .7 .3-.7 .2 .7 .3-.7M277.2 26.5l.2 .8 .3-.8 .3 .8 .2-.8 .3 .8 .3-.8 .2 .8 .3-.8 .2 .8 .3-.8M277.2 29.1l.2 .8 .3-.8 .3 .8 .2-.8 .3 .8 .3-.8 .2 .8 .3-.8 .2 .8 .3-.8M277.2 31.8l.2 .8 .3-.8 .3 .8 .2-.8 .3 .8 .3-.8 .2 .8 .3-.8 .2 .8 .3-.8M277.2 34.4l.2 .8 .3-.8 .3 .8 .2-.8 .3 .8 .3-.8 .2 .8 .3-.8 .2 .8 .3-.8"/>
<path d="M282 21.1h.6l.7 .5-.7 .5h-.6zM282 23.7h.6l.7 .5-.7 .6h-.6zM282 26.4h.6l.7 .5-.7 .5h-.6zM282 29h.6l.7 .5-.7 .6h-.6zM282 31.6h.6l.7 .6-.7 .5h-.6zM282 34.3h.6l.7 .5-.7 .5h-.6zM282 36.9h.6l.7 .5-.7 .6h-.6zM12.6 42.7v2.7M12.6 50.7v2.6M25.8 45.4v1.5M25.8 49.1v4.2M36.4 45.4v1.5"/>
<path d="M36.4 49.1v4.2M47 45.4v1.5M47 49.1v4.2M60.2 48h7.9M62.8 40.1h5.3M62.8 42.7h5.3M62.8 55.9h5.3M107.7 40.1h5.3M107.7 42.7h5.3M107.7 45.4h5.3M107.7 48h5.3M107.7 55.9h5.3"/>
<path d="M107.7 53.3h5.3M107.7 58.6h5.3M239.8 59.5v1.3l.3 .3h.5l.3-.3v-1.3M242.6 59.7l-.3-.2h-.5l-.3 .2v.3l.3 .3h.5l.3 .3v.2l-.3 .3h-.5l-.3-.3M243.2 59.5h.5M243.5 59.5v1.6M246 59.5v1.6l.6-.5 .5 .5v-1.6M251.1 59.5h.8l.3 .2v.3l-.3 .3 .3 .3v.2l-.3 .3h-.8zM253.9 59.5v1.6l-1.1-1.6v1.6M256.2 59.5h.8l.3 .2v.3l-.3 .3 .3 .3v.2l-.3 .3h-.8zM261.3 59.7l.3-.2h.6l.2 .2v.3l-1.1 1.1h1.1M263 59.7l.3-.2h.6l.2 .2v.3l-1.1 1.1h1.1"/>
<path d="M268.7 40.1v2.6M271.8 59.5h-1.1v1.6M12.6 61.2v1.6M12.6 64.9v1.6M12.6 69.1v2.7M35.1 77l.7-.5h.5v1.1h-.5zM36.9 76.4h4.8v1.3h-4.8zM38.5 77.4l.3-.8 .2 .8 .3-.8 .3 .8 .2-.8 .3 .8 .3-.8 .2 .8 .3-.8 .2 .8M41.7 77h2.6M62.8 77h5.3M62.8 79.7h5.3M62.8 71.8h5.3"/>
<path d="M62.8 61.2h5.3M62.8 66.5h5.3M107.7 79.7h5.3M107.7 71.8h5.3M107.7 61.2h5.3M107.7 63.8h5.3M107.7 74.4h5.3M107.7 66.5h5.3M202.7 63.8v2.7M202.7 74.4v1.6M202.7 78.1v4.2M213.3 74.4v1.6"/>
<path d="M213.3 78.1v4.2M223.8 74.4v1.6M223.8 78.1v4.2M231.8 71.8h5.2M231.8 66.5h5.2M243.2 61.1h.5M244.3 60.3h1.1M247.7 61.1v-1.6l.6 .5 .5-.5v1.6M249.4 60.3h1.1M251.1 60.3h.8M254.5 60.3h1.1M256.2 60.3h.8"/>
<path d="M257.9 61.1v-1.6l.6 .5 .5-.5v1.6M259.6 60.3h1.1M266.4 60.8h.3v.3h-.3zM266.4 60h.3v.3h-.3zM269 60.6h.8l.3-.3v-.6l-.3-.2h-.8v1.6M269.5 60.6l.6 .5M270.7 60.3h.6M276.6 77h5.3M276.6 71.8h5.3M276.6 66.5h5.3M276.6 69.1h5.3M12.1 92.9h.5"/>
<path d="M12.1 90.2h.5M12.1 87.6h.5M17.9 82.3v2.7M17.9 95.5v2.6M35.1 85l.7-.6h.5v1.1h-.5zM36.9 84.3h4.8v1.3h-4.8zM38.5 85.4l.3-.8 .2 .8 .3-.8 .3 .8 .2-.8 .3 .8 .3-.8 .2 .8 .3-.8 .2 .8M41.7 85h2.6M62.8 85h5.3M62.8 87.6h5.3M62.8 82.3h5.3M62.8 95.5h5.3"/>
<path d="M62.8 98.1h5.3M107.7 85h5.3M107.7 92.9h5.3M107.7 87.6h5.3M107.7 82.3h5.3M107.7 95.5h5.3M155.2 92.9h5.3M155.2 95.5h5.3M155.2 98.1h5.3M231.8 90.2h5.2M231.8 87.6h5.2M276.6 85h5.3"/>
<path d="M276.6 90.2h5.3M276.6 87.6h5.3M276.6 82.3h5.3M276.6 98.1h5.3M62.8 100.8h5.3M62.8 103.4h5.3M62.8 106.1h5.3M107.7 100.8h5.3M107.7 103.4h5.3M107.7 106.1h5.3M146.6 114h1.3v4.7h-1.3zM146.7 119.4h1.1v.5l-.5 .7-.6-.7z"/>
<path d="M147.3 111.4v2.6M147.7 114.5l-.8 .3 .8 .3-.8 .2 .8 .3-.8 .2 .8 .3-.8 .3 .8 .2-.8 .3 .8 .3M152.6 108.7v2.7M155.2 100.8h5.3M204.8 103.4h3.2M205.4 106.1h2.6M213.3 111.4v2.6M231.8 103.4h5.2M276.6 100.8h5.3M276.6 103.4h5.3M276.6 106.1h5.3M245 127.2v2.6"/>
<path d="M245 137.8v2.6M273.1 137.3h.2M273.2 137.1h.4M273.2 137h.7M273.2 138.5h.1M273.3 138.4h.2M273.3 136.9h.6M273.3 138.3h.5M273.3 136.8h.5M273.4 136.6h.3M273.4 138.2h.7M273.4 138h.6"/>
<path d="M273.5 136.5h.1M273.5 136.4l.5 .6-.9 .4zM273.5 137.9h.4M273.5 137.8h.2M273.6 137.6h.1M274.1 138.2l-.5-.6-.4 1M274.1 138.2l-.9 .4M274.5 135.9l-1.4 1.5M274.7 137.1l-1.5 1.5M276.6 127.2v2.6M276.6 132.5v7.9M240.3 143h1.4"/>
<path d="M242.3 143h.7M243.6 143h.7M245 145.7v2.6M245 158.9v2.6M276.6 143v2.7M276.6 151v2.6M62.8 166.8v2.6M73.4 174.7v2.7M83.9 174.7v2.7M107.7 172.1v2.6M131.4 177.4h5.3M155.2 177.4h5.3"/>
<path d="M202.7 177.4v4.2M245 166.8v2.6M245 172.1v2.6M15.3 187.9v4.2M15.3 194.2v4.3M23.2 195.8v2.7M28.5 182.6h5.3M28.5 190.5h5.3M28.5 187.9h5.3M28.5 185.3h5.3M49.6 182.6h5.3M49.6 190.5h5.3"/>
<path d="M49.6 187.9h5.3M49.6 185.3h5.3M73.4 182.6v2.7M83.9 182.6v2.7M131.4 182.6h5.3M131.4 185.3h5.3M131.4 180h5.3M155.2 182.6h5.3M155.2 185.3h5.3M155.2 180h5.3M176.3 180h2.7M181.6 182.6h2.6"/>
<path d="M202.7 183.7v4.2"/>
<circle cx="11" cy="90.2" r="1.04"/>
<circle cx="11" cy="87.6" r="1.04"/>
<circle cx="11" cy="92.9" r="1.04"/>
</g>
<path d="M68.1 29.5h39.6v79.2h-39.6zM237 55.9h39.6v52.8h-39.6zM171 91.6h-10.5v10.5h10.5M202.7 102.9h1.9l.2 .5-.2 .6h-1.9M204.6 105.3l.8 .8M245 139.7v.7M275.3 135.1h2.7l-1.4 2.7zM275.3 137.8h2.7M241.7 141.1h-1.4v3.9h1.4M243.6 140.4l1.4 5.3v.6M136.7 174.7h18.5v13.2h-18.5zM33.8 180h15.8v13.2h-15.8z" fill="none" stroke="#800000" stroke-width=".28"/>
<g fill="#800000" stroke="#800000" stroke-width=".21">
<path d="M21.9 197.9h2.6v.8h-2.6z"/>
<path d="M13.4 192.1h3.7v.8h-3.7z"/>
<path d="M13.4 193.4h3.7v.8h-3.7z"/>
<path d="M14 197.9h2.6v.8h-2.6z"/>
<path d="M178.4 178.7h.8v2.6h-.8z"/>
<path d="M200.9 181.6h3.7v.8h-3.7z"/>
<path d="M200.9 182.9h3.7v.8h-3.7z"/>
<path d="M201.4 187.4h2.6v.8h-2.6z"/>
<path d="M10.8 62.8h3.7v.8h-3.7z"/>
<path d="M10.8 64.1h3.7v.8h-3.7z"/>
<path d="M11.3 71.2h2.6v.8h-2.6z"/>
<path d="M36.3 84.6h.6v.8h-.6z"/>
<path d="M36.3 76.6h.6v.8h-.6z"/>
<path d="M16.6 97.6h2.6v.8h-2.6z"/>
<path d="M45.1 46.9h3.7v.9h-3.7z"/>
<path d="M45.1 48.3h3.7v.8h-3.7z"/>
<path d="M34.6 46.9h3.6v.9h-3.6z"/>
<path d="M34.6 48.3h3.6v.8h-3.6z"/>
<path d="M35.1 52.7h2.6v.9h-2.6z"/>
<path d="M45.7 52.7h2.6v.9h-2.6z"/>
<path d="M24 46.9h3.7v.9h-3.7z"/>
<path d="M24 48.3h3.7v.8h-3.7z"/>
<path d="M24.5 52.7h2.7v.9h-2.7z"/>
<path d="M222 76h3.7v.8h-3.7z"/>
<path d="M222 77.3h3.7v.8h-3.7z"/>
<path d="M211.4 76h3.7v.8h-3.7z"/>
<path d="M211.4 77.3h3.7v.8h-3.7z"/>
<path d="M200.9 76h3.7v.8h-3.7z"/>
<path d="M200.9 77.3h3.7v.8h-3.7z"/>
<path d="M201.4 81.8h2.6v.8h-2.6z"/>
<path d="M212 81.8h2.6v.8h-2.6z"/>
<path d="M222.5 81.8h2.6v.8h-2.6z"/>
<path d="M151.3 110.8h2.6v.8h-2.6z"/>
<path d="M146.9 118.7h.8v.7h-.8z"/>
<path d="M59.9 46.7h.8v2.6h-.8z"/>
<path d="M212 113.5h2.6v.8h-2.6z"/>
<path d="M267.4 42.2h2.6v.8h-2.6z"/>
<path d="M281.4 21.2h.7v.8h-.7z"/>
<path d="M281.4 37h.7v.8h-.7z"/>
<path d="M281.4 23.8h.7v.8h-.7z"/>
<path d="M281.4 26.5h.7v.8h-.7z"/>
<path d="M281.4 29.1h.7v.8h-.7z"/>
<path d="M281.4 31.8h.7v.8h-.7z"/>
<path d="M281.4 34.4h.7v.8h-.7z"/>
<path d="M243.6 174.2h2.7v.8h-2.7z"/>
</g>
<g fill="#800000" stroke="#800000" stroke-width=".21">
<path d="M62.2 165.2a1 1 0 0 1 1.5 .4 1 1 0 0 1-.7 1.4 1 1 0 0 1-1.2-1h.4a.58 .58 0 0 1 .9-.5 .58 .58 0 0 1 .1 1 .58 .58 0 0 1-.9-.3l-.1-.2h-.4z" fill-rule="evenodd"/>
<path d="M14.5 186.5a1 1 0 0 1 1.6 0 1 1 0 0 1-.5 1.6 1 1 0 0 1-1.3-1h.4a.58 .58 0 0 1 .8-.6 .58 .58 0 0 1 .2 1 .58 .58 0 0 1-1-.2v-.2h-.4z" fill-rule="evenodd"/>
<path d="M184.2 182a1.01 1.01 0 0 1 1.6 0 1.01 1.01 0 0 1-.5 1.6 1.01 1.01 0 0 1-1.3-1h.4a.58 .58 0 0 1 .8-.5 .58 .58 0 0 1 .2 .9 .58 .58 0 0 1-.9-.2l-.1-.2h-.4z" fill-rule="evenodd"/>
<path d="M106.9 170.7a1 1 0 0 1 1.6 0 1 1 0 0 1-.5 1.5 1 1 0 0 1-1.3-.9h.4a.58 .58 0 0 1 .8-.5 .58 .58 0 0 1 .1 .9 .58 .58 0 0 1-.9-.3v-.1h-.4z" fill-rule="evenodd"/>
<path d="M201.9 176a1 1 0 0 1 1.6 0 1 1 0 0 1-.5 1.5 1 1 0 0 1-1.3-.9h.4a.59 .59 0 0 1 .9-.5 .59 .59 0 0 1 .1 .9 .59 .59 0 0 1-.9-.3l-.1-.1h-.4z" fill-rule="evenodd"/>
<path d="M12 35.8a1 1 0 0 1 1.5 .4 1 1 0 0 1-.6 1.4 1 1 0 0 1-1.3-.9h.5a.58 .58 0 0 1 .8-.5 .58 .58 0 0 1 .1 .9 .58 .58 0 0 1-.9-.3v-.1h-.5z" fill-rule="evenodd"/>
<path d="M17.1 80.9a1.01 1.01 0 0 1 1.6 0 1.01 1.01 0 0 1-.5 1.6 1.01 1.01 0 0 1-1.3-1h.4a.58 .58 0 0 1 .8-.6 .58 .58 0 0 1 .2 1 .58 .58 0 0 1-.9-.2l-.1-.2h-.4z" fill-rule="evenodd"/>
<path d="M25 36.1a1.01 1.01 0 0 1 1.6 0 1.01 1.01 0 0 1-.5 1.5 1.01 1.01 0 0 1-1.3-.9h.5a.58 .58 0 0 1 .7-.6 .58 .58 0 0 1 .3 .9 .58 .58 0 0 1-1-.2v-.1h-.5z" fill-rule="evenodd"/>
<path d="M202.1 62.2a1 1 0 0 1 1.5 .4 1 1 0 0 1-.7 1.4 1 1 0 0 1-1.2-.9h.4a.59 .59 0 0 1 .9-.6 .59 .59 0 0 1 .1 1 .59 .59 0 0 1-.9-.3l-.1-.1h-.4l.1-.4z" fill-rule="evenodd"/>
<path d="M202.7 100.6a2.71 2.71 0 0 1 2.8 2.3h-.3a2.47 2.47 0 0 0-2.5-1.9z" fill-rule="evenodd"/>
<path d="M202.7 105.9a2.51 2.51 0 0 0 2.5-2l.3 .1a2.76 2.76 0 0 1-2.8 2.2z" fill-rule="evenodd"/>
<path d="M267.9 12.3a1.01 1.01 0 0 1 1.6 0 1.01 1.01 0 0 1-.5 1.5 1.01 1.01 0 0 1-1.3-.9h.4a.59 .59 0 0 1 .9-.5 .59 .59 0 0 1 .1 1 .59 .59 0 0 1-.9-.3l-.1-.2h-.4z" fill-rule="evenodd"/>
<path d="M275.8 125.8a1.01 1.01 0 0 1 1.7 0 1.01 1.01 0 0 1-.5 1.6 1.01 1.01 0 0 1-1.4-1h.5a.58 .58 0 0 1 .7-.6 .58 .58 0 0 1 .3 .9 .58 .58 0 0 1-1-.1v-.2h-.5z" fill-rule="evenodd"/>
<path d="M244.2 125.8a1 1 0 0 1 1.6 0 1 1 0 0 1-.5 1.6 1 1 0 0 1-1.3-1h.4a.58 .58 0 0 1 .8-.5 .58 .58 0 0 1 .1 1 .58 .58 0 0 1-.9-.3v-.2h-.4z" fill-rule="evenodd"/>
</g>
<g fill="none" stroke="#008000" stroke-width=".21">
<path d="M268.7 16.3v5.3h5.3M266.1 29.5h7.9M266.1 24.2h7.9M266.1 26.9h7.9M266.1 32.2h7.9M266.1 34.8h7.9M274 37.4h-5.3v2.7M12.6 40.1v2.6M12.6 53.3v7.9M12.6 55.9h50.2M25.8 42.7h37M25.8 40.1v5.3"/>
<path d="M36.4 42.7v2.7M47 42.7v2.7M62.8 40.1h-5.3v2.6M113 42.7h10.5M113 48h10.5M113 45.4h10.5M113 58.6h10.5M12.6 66.5v2.6M44.3 77h18.5M62.8 66.5h-37v23.7h-13.2M113 71.8h10.5M113 74.4h10.5"/>
<path d="M113 61.2h10.5M202.7 71.8h29.1M202.7 66.5v7.9M213.3 71.8v2.6M223.8 71.8v2.6M231.8 66.5h-2.7v5.3M12.6 92.9h5.3v2.6M17.9 85v2.6h-5.3M44.3 85h18.5M113 92.9h42.2M113 95.5h42.2M155.2 98.1h-7.9v13.3"/>
<path d="M54.9 106.1h7.9M113 106.1h10.5M113 103.4h10.5M155.2 100.8h-2.6v7.9M208 106.1h5.3v5.3M208 103.4h23.8M245 129.8v8M276.6 129.8v2.7M237 156.2h8M245 148.3v10.6M276.6 140.4v2.6M276.6 153.6v2.6h-10.5"/>
<path d="M62.8 169.4v13.2h-7.9M62.8 172.1h21.1v2.6M73.4 172.1v2.6M107.7 174.7v7.9h23.7M123.5 177.4h7.9M160.5 177.4h7.9M245 169.4v2.7M28.5 190.5h-5.3v5.3M73.4 185.3v2.6h-18.5M83.9 185.3v5.2h-29M123.5 180h7.9M123.5 185.3h7.9"/>
<path d="M160.5 180h15.8M160.5 182.6h21.1M168.4 182.6v2.7h-7.9"/>
</g>
<g fill="#008000" stroke="#008000" stroke-width=".21">
<circle cx="62.8" cy="172.1" r=".53"/>
<circle cx="73.4" cy="172.1" r=".53"/>
<circle cx="168.4" cy="182.6" r=".53"/>
<circle cx="47" cy="42.7" r=".53"/>
<circle cx="36.4" cy="42.7" r=".53"/>
<circle cx="57.5" cy="42.7" r=".53"/>
<circle cx="25.8" cy="42.7" r=".53"/>
<circle cx="229.1" cy="71.8" r=".53"/>
<circle cx="213.3" cy="71.8" r=".53"/>
<circle cx="223.8" cy="71.8" r=".53"/>
<circle cx="202.7" cy="71.8" r=".53"/>
<circle cx="12.6" cy="55.9" r=".53"/>
<circle cx="245" cy="156.2" r=".53"/>
</g>
<text font-size="7.5" fill="#800000" x="231.8" y="184">mbed-HDK</text>
<g font-size="3.7" fill="#800000">
<text x="163.1" y="98.2">USB</text>
<text x="231.8" y="190.6">USI-WM-BN-BM-22-v1.0.0</text>
</g>
<g font-size="3.2" fill="#800000">
<text x="231.8" y="195.8">17/09/2018</text>
<text x="249.1" y="195.8">15:36</text>
<text x="231.8" y="201.1">1/1</text>
</g>
<g font-size="2.6" fill="#505050">
<text x="265" y="11.3">+3.3V_TGT</text>
<text x="8.9" y="35.1">+3.3V_TGT+3.3V_TGT</text>
<text x="199" y="61.5">+3.3V_TGT</text>
<text x="14.2" y="79.9">+3.3V_TG</text>
<text x="26" y="79.9">T</text>
<text x="202.7" y="100">X2</text>
<text x="202.7" y="108.7">SMA-142-</text>
<text x="213.9" y="108.7">0701-801/806</text>
<text x="241.3" y="124.8">+3.3V_TGT</text>
<text x="272.9" y="124.8">+3.3V_TGT</text>
<text x="59.1" y="164.4">+3.3V_TGT</text>
<text x="104" y="169.7">+3.3V_TGT</text>
<text x="136.7" y="174.2">U1</text>
<text x="199" y="175">+3.3V_TGT</text>
<text x="11.6" y="185.5">+3.3V_TGT</text>
<text x="136.7" y="190.6">MX25R3235FM1IH0</text>
<text x="33.8" y="195.8">IC1</text>
<text x="188.5" y="192.2" transform="rotate(-90 188.5 192.2)">+3.3V_TGT</text>
<text x="33.8" y="198.5">ATECC608A</text>
</g>
<text font-size="2.6" fill="#800000" x="33.8" y="177.4">ATECC608A</text>
<g font-size="2.2" fill="#505050">
<text x="63.2" y="39.7">28</text>
<text x="70.5" y="40.9">VBAT</text>
<text x="89.8" y="40.9">SPI2_NSS2/PB9</text>
<text x="110.1" y="39.7">22</text>
<text x="59.6" y="47.6">1</text>
<text x="60.8" y="42.4">46*2</text>
<text x="60.8" y="47.6">2*29</text>
<text x="70.5" y="43.5">VDD_MCU</text>
<text x="89.6" y="46.2">SPI2_MISO/PC2</text>
<text x="89.9" y="43.5">SPI2_SCK/PB13</text>
<text x="110.1" y="42.4">24</text>
<text x="110.1" y="45">25</text>
<text x="110.1" y="47.6">23</text>
<text x="70.5" y="48.8">GND</text>
<text x="89.6" y="48.8">SPI2_MOSI/PC3</text>
<text x="110.1" y="52.9">33</text>
<text x="63.2" y="55.6">26</text>
<text x="70.5" y="56.7">RESET</text>
<text x="89.3" y="54.1">QSPI_NCS/PC11</text>
<text x="90.9" y="56.7">QSPI_CLK/PB2</text>
<text x="91" y="59.4">QSPI_IO0/PA6</text>
<text x="110.1" y="55.6">35</text>
<text x="110.1" y="58.2">36</text>
<text x="63.2" y="60.8">69</text>
<text x="70.5" y="62">32KHZ_IN</text>
<text x="91" y="62">QSPI_IO1/PA7</text>
<text x="91" y="64.6">QSPI_IO2/PC4</text>
<text x="110.1" y="60.8">31</text>
<text x="110.1" y="63.5">32</text>
<text x="63.2" y="71.4">27</text>
<text x="63.2" y="66.1">54</text>
<text x="70.5" y="67.3">BOOT0</text>
<text x="91" y="67.3">QSPI_IO3/PC5</text>
<text x="110.1" y="71.4">39</text>
<text x="110.1" y="66.1">34</text>
<text x="229.8" y="66.1">19*2</text>
<text x="232.2" y="71.4">49</text>
<text x="239.5" y="67.3">VDD_WIFI</text>
<text x="262.7" y="69.9">BT_I2S_WS</text>
<text x="262.9" y="67.3">BT_I2S_DO</text>
<text x="279.1" y="66.1">71</text>
<text x="279.1" y="68.8">72</text>
<text x="279.1" y="71.4">73</text>
<text x="63.2" y="76.7">40</text>
<text x="70.5" y="72.6">WKUP</text>
<text x="70.5" y="77.8">TCK</text>
<text x="97.3" y="75.2">TGT_RX</text>
<text x="97.4" y="72.6">TGT_TX</text>
<text x="110.1" y="74">38</text>
<text x="239.5" y="72.6">VDDIO_WIFI</text>
<text x="257.6" y="77.8">BT_HOST_WKUP</text>
<text x="262.2" y="72.6">BT_I2S_CLK</text>
<text x="279.1" y="76.7">75</text>
<text x="63.2" y="79.3">41</text>
<text x="63.2" y="82">43</text>
<text x="70.5" y="80.5">TDO</text>
<text x="70.5" y="83.1">TDI</text>
<text x="90.6" y="83.1">I2S_MCK/PB10</text>
<text x="92.2" y="80.5">I2S_SD/PC12</text>
<text x="110.1" y="82">3</text>
<text x="110.1" y="79.3">4</text>
<text x="261.2" y="83.1">BT_PCM_CLK</text>
<text x="279.1" y="82">79</text>
<text x="6.4" y="88.4">3</text>
<text x="63.2" y="84.6">44</text>
<text x="63.2" y="87.2">42</text>
<text x="70.5" y="85.8">TMS</text>
<text x="70.5" y="88.4">TRSTN</text>
<text x="92.3" y="88.4">I2S_CK/PB12</text>
<text x="92.9" y="85.8">I2S_WS/PA4</text>
<text x="110.1" y="87.2">1</text>
<text x="110.1" y="84.6">2</text>
<text x="232.2" y="87.2">78</text>
<text x="232.2" y="89.9">13</text>
<text x="239.5" y="88.4">WL_GPIO1</text>
<text x="259.6" y="85.8">BT_PCM_SYNC</text>
<text x="262.6" y="88.4">BT_PCM_IN</text>
<text x="279.1" y="89.9">80</text>
<text x="279.1" y="84.6">81</text>
<text x="279.1" y="87.2">82</text>
<text x="6.4" y="93.7">1</text>
<text x="6.4" y="91">2</text>
<text x="64.4" y="95.1">8</text>
<text x="93.4" y="93.7">USB_HS_DP</text>
<text x="110.1" y="92.5">51</text>
<text x="110.1" y="95.1">52</text>
<text x="154.9" y="92.5">D+</text>
<text x="155.7" y="95.1">D-</text>
<text x="239.5" y="91">WL_GPIO2</text>
<text x="260.6" y="91">BT_PCM_OUT</text>
<text x="64.4" y="97.8">7</text>
<text x="64.4" y="100.4">6</text>
<text x="70.5" y="96.3">ADC1.5/PA5</text>
<text x="70.5" y="99">ADC1.8/PB0</text>
<text x="70.5" y="101.6">ADC1.9/PB1</text>
<text x="88.7" y="101.6">AUTH_RST/PC13</text>
<text x="92.9" y="96.3">USB_HS_DM</text>
<text x="110.1" y="100.4">9</text>
<text x="152.7" y="97.8">VBUS</text>
<text x="153.6" y="100.4">GND</text>
<text x="267.7" y="101.6">BT_RX</text>
<text x="267.8" y="99">BT_TX</text>
<text x="279.1" y="97.8">TP4</text>
<text x="279.1" y="100.4">TP3</text>
<text x="63.2" y="105.7">53</text>
<text x="64.4" y="103.1">5</text>
<text x="70.5" y="104.2">PC15</text>
<text x="70.5" y="106.9">PB14</text>
<text x="85.1" y="106.9">AUTH_SDA/RX1/PB7</text>
<text x="85.6" y="104.2">AUTH_SCL/TX1/PB6</text>
<text x="110.1" y="103.1">10</text>
<text x="110.1" y="105.7">11</text>
<text x="232.2" y="103.1">15</text>
<text x="239.5" y="104.2">ANT</text>
<text x="266.5" y="104.2">BT_RTS</text>
<text x="266.6" y="106.9">BT_CTS</text>
<text x="279.1" y="103.1">TP1</text>
<text x="279.1" y="105.7">TP2</text>
<text x="133.1" y="177">5</text>
<text x="133.1" y="179.6">6</text>
<text x="139.2" y="178.1">SI</text>
<text x="150" y="178.1">SO</text>
<text x="157.6" y="179.6">4</text>
<text x="157.6" y="177">2</text>
<text x="30.1" y="182.3">1</text>
<text x="30.1" y="184.9">2</text>
<text x="36.2" y="183.4">NC1</text>
<text x="43.2" y="183.4">VCC</text>
<text x="52" y="182.3">8</text>
<text x="52" y="184.9">7</text>
<text x="133.1" y="182.3">7</text>
<text x="133.1" y="184.9">1</text>
<text x="139.2" y="180.8">SCK</text>
<text x="139.2" y="183.4">RESET</text>
<text x="148.3" y="180.8">GND</text>
<text x="148.8" y="183.4">VCC</text>
<text x="157.6" y="184.9">3</text>
<text x="157.6" y="182.3">8</text>
<text x="30.1" y="190.2">4</text>
<text x="30.1" y="187.5">3</text>
<text x="36.2" y="191.3">GND</text>
<text x="36.2" y="186.1">NC2</text>
<text x="36.2" y="188.7">NC3</text>
<text x="43.1" y="191.3">SDA</text>
<text x="43.2" y="186.1">NC7</text>
<text x="43.5" y="188.7">SCL</text>
<text x="52" y="187.5">6</text>
<text x="52" y="190.2">5</text>
<text x="139.2" y="186.1">CS</text>
<text x="149.5" y="186.1">WP</text>
</g>
</svg>
